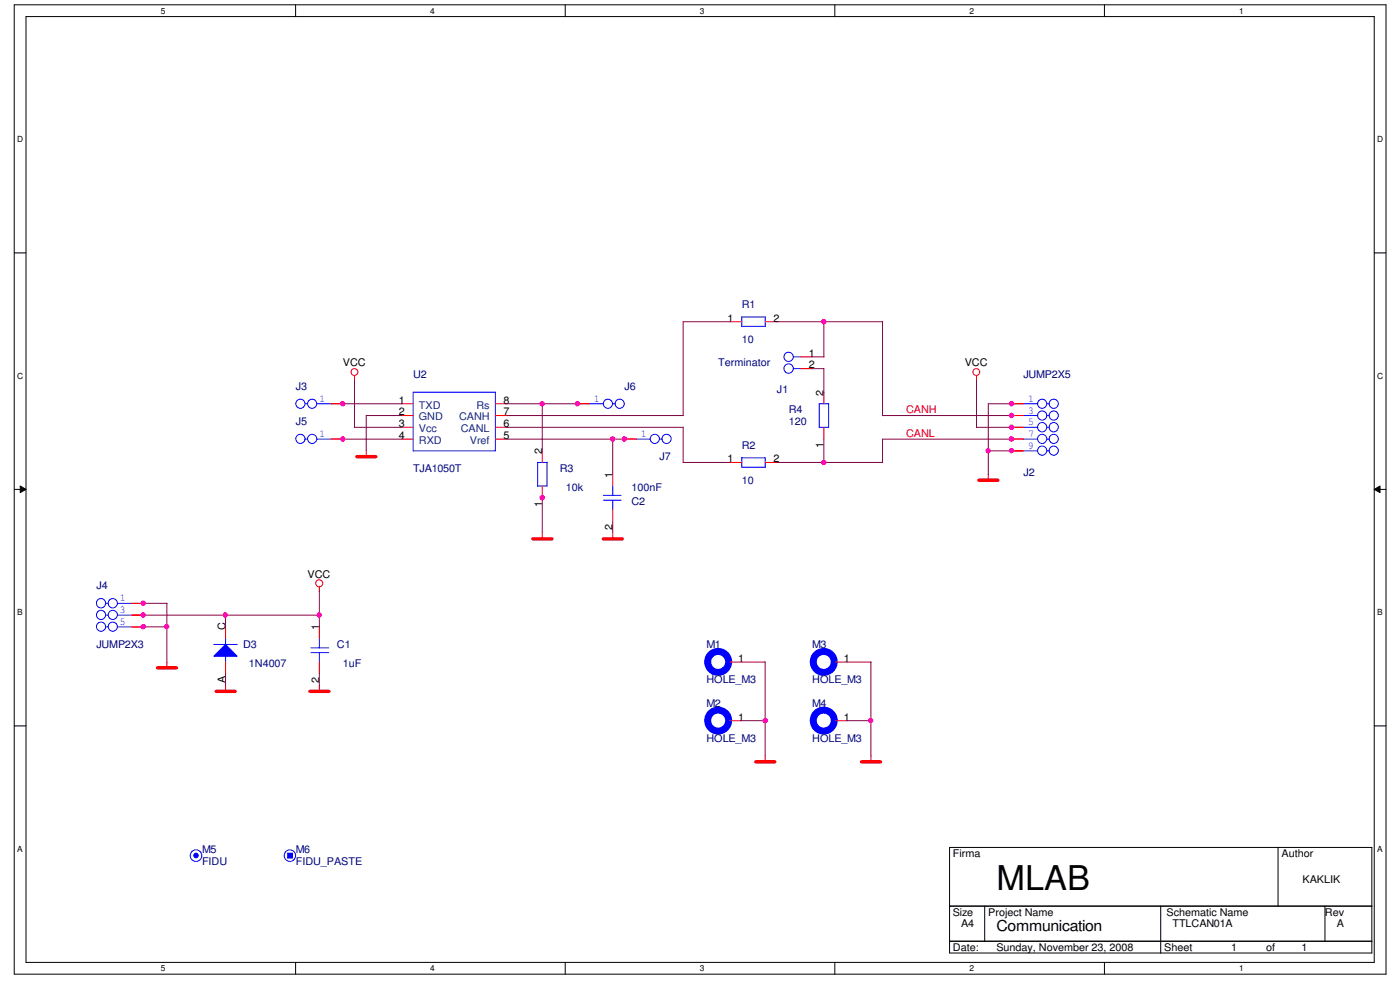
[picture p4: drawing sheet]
<svg xmlns="http://www.w3.org/2000/svg" width="297mm" height="210mm" viewBox="0 0 297 210" stroke-linecap="round" stroke-linejoin="round" font-family="sans-serif">
<path d="M3 1h291v205.6h-291zM5.5 3.5h286v200.6h-286z" fill="none" stroke="#000" stroke-width=".21"/>
<g fill="#fff">
<path d="M34.1 1.3h1v2h-1z"/>
<path d="M34.1 204.4h1v2h-1z"/>
</g>
<path d="M62.7 1v2.5M62.7 204.1v2.5" fill="none" stroke="#000" stroke-width=".21"/>
<g fill="#fff">
<path d="M91.3 1.3h1v2h-1z"/>
<path d="M91.3 204.4h1v2h-1z"/>
</g>
<path d="M119.9 1v2.5M119.9 204.1v2.5" fill="none" stroke="#000" stroke-width=".21"/>
<g fill="#fff">
<path d="M148.5 1.3h1v2h-1z"/>
<path d="M148.5 204.4h1v2h-1z"/>
</g>
<path d="M177.1 1v2.5M177.1 204.1v2.5" fill="none" stroke="#000" stroke-width=".21"/>
<g fill="#fff">
<path d="M205.7 1.3h1v2h-1z"/>
<path d="M205.7 204.4h1v2h-1z"/>
</g>
<path d="M234.3 1v2.5M234.3 204.1v2.5" fill="none" stroke="#000" stroke-width=".21"/>
<g fill="#fff">
<path d="M262.9 1.3h.9v2h-.9z"/>
<path d="M262.9 204.4h.9v2h-.9z"/>
<path d="M3.7 28.6h1.2v2h-1.2z"/>
<path d="M292.2 28.6h1.2v2h-1.2z"/>
<path d="M3.7 78.7h1.2v2h-1.2z"/>
<path d="M292.2 78.7h1.2v2h-1.2z"/>
</g>
<path d="M3 53.6h2.5M291.5 53.6h2.5" fill="none" stroke="#000" stroke-width=".21"/>
<g fill="#fff">
<path d="M3.7 128.9h1.1v2h-1.1z"/>
<path d="M292.2 128.9h1.1v2h-1.1z"/>
</g>
<path d="M3 103.8h2.5M4.3 103.1l1.2 .7-1.2 .7zM291.5 103.8l1.3-.7v1.4zM291.5 103.8h2.5" fill="none" stroke="#000" stroke-width=".21"/>
<path d="M4.3 103.1l1.2 .7-1.2 .7zM291.5 103.8l1.3-.7v1.4z" fill="#000"/>
<g fill="#fff">
<path d="M3.7 179h1.1v2h-1.1z"/>
<path d="M292.2 179h1.1v2h-1.1z"/>
</g>
<path d="M3 154h2.5M291.5 154h2.5M201.4 179.8h89.6v22.4h-89.6zM271.1 179.8v12.4M201.4 192.2h89.6M201.4 199.7h89.6M208.9 192.2v7.5M246.2 192.2v10M281.1 192.2v7.5" fill="none" stroke="#000" stroke-width=".21"/>
<g fill="none" stroke="#f00" stroke-width=".21">
<path d="M75.2 79.6v1.1M207.2 79.6v1.1M70.2 85.6h2.5M77.7 95.6v1.3M115 113v1.4M130 113v1.4M209.7 100.6v1.3M67.7 124.5v1M67.7 133v2.4M35.4 140.4v1.3M47.9 145.4v1.3M67.7 140.4v2.5"/>
<path d="M67.7 145.4v1.3M162.3 160.3v1.3M184.8 160.3v1.3"/>
<circle cx="75.2" cy="78.9" r=".72"/>
<circle cx="207.1" cy="78.9" r=".72"/>
<circle cx="67.7" cy="123.7" r=".75"/>
</g>
<path d="M75.7 96.9h4M113 114.3h4.1M128 114.3h4M207.7 101.9h4M33.4 141.7h4M45.9 146.7h4M65.8 146.7h4M160.3 161.6h4.1M182.8 161.6h4" fill="none" stroke="#f00" stroke-width=".72"/>
<g fill="none" stroke="#00f" stroke-width=".21">
<path d="M64.7 85.6h.6M67.2 85.6h3M66 137.4h3.7M66 138.4h3.7M67.7 135.4v2.1M67.7 138.4v2.1"/>
<circle cx="63.7" cy="85.6" r=".97"/>
<circle cx="66.2" cy="85.6" r=".97"/>
</g>
<circle cx="41.6" cy="181.5" r=".48" fill="#00f"/>
<g fill="none" stroke="#00f" stroke-width=".21">
<path d="M64.7 93.1h.6M67.2 93.1h3"/>
<circle cx="63.7" cy="93.1" r=".97"/>
<circle cx="66.2" cy="93.1" r=".97"/>
<circle cx="41.6" cy="181.5" r=".48"/>
<circle cx="41.6" cy="181.5" r="1.23"/>
<circle cx="61.5" cy="181.5" r="1.22"/>
</g>
<path d="M70.2 93.1h2.5" fill="none" stroke="#f00" stroke-width=".21"/>
<path d="M61 181h1v1h-1z" fill-rule="evenodd" fill="#00f"/>
<g fill="none" stroke="#00f" stroke-width=".21">
<path d="M125 85.6h3M130 85.6h.5M45.4 136.7h4.9M47.9 135.4v1.3M61 181h1v1h-1z"/>
<circle cx="129" cy="85.6" r=".97"/>
<circle cx="131.5" cy="85.6" r=".97"/>
</g>
<path d="M122.5 85.6h2.5" fill="none" stroke="#f00" stroke-width=".21"/>
<path d="M45.4 139.2l2.5-2.5 2.4 2.5z" fill="#00f"/>
<g fill="none" stroke="#00f" stroke-width=".21">
<path d="M157.3 67.2h5M157.4 67.2v2h5M162.3 67.2v2M168.3 75.7h1.6M168.3 78.2h1.6M87.6 83.2h17.5v12.4h-17.5zM114 98.1h2.1M114.1 98.1v5M116.1 98.1v5h-2.1M135 93.1h3M139.9 93.1h.6M157.3 97.1h5"/>
<path d="M157.4 97.1v2h5M162.3 97.1v2M173.8 85.6h2M173.8 85.6v5.1M175.8 85.6v5h-2M217.1 93.1h3.1M217.1 95.6h3.1M217.1 90.6h3.1M217.1 85.6h3.1M217.1 88.1h3.1M222.1 93.1h.5M222.1 95.6h.5"/>
<path d="M222.1 90.6h.5M222.1 85.6h.5M222.1 88.1h.5M128 105.1h3.8M128 106.1h3.8M130 103.1v2M130 106.1v2M22.4 128h.6M22.4 130.5h.6M22.4 133h.6M24.9 128h3M24.9 130.5h3"/>
<path d="M24.9 133h3M45.4 139.2l2.5-2.5 2.4 2.5zM47.9 139.2v1.2M154.6 140.4h.3M154.6 152.9h.3M177 140.4h.3M177 152.9h.3"/>
<circle cx="167.3" cy="78.2" r="1"/>
<circle cx="167.3" cy="75.7" r=".99"/>
<circle cx="138.9" cy="93.1" r=".97"/>
<circle cx="141.4" cy="93.1" r=".97"/>
<circle cx="221.1" cy="90.6" r=".98"/>
<circle cx="221.1" cy="88.1" r=".97"/>
<circle cx="221.1" cy="85.6" r=".97"/>
<circle cx="221.1" cy="93.1" r=".97"/>
<circle cx="221.1" cy="95.6" r=".97"/>
<circle cx="223.5" cy="90.6" r=".98"/>
<circle cx="223.5" cy="88.1" r=".97"/>
<circle cx="223.5" cy="93.1" r=".97"/>
<circle cx="223.5" cy="85.6" r=".97"/>
<circle cx="223.5" cy="95.6" r=".97"/>
<circle cx="21.4" cy="128" r=".98"/>
<circle cx="21.4" cy="130.4" r=".97"/>
<circle cx="21.4" cy="132.9" r=".97"/>
<circle cx="23.9" cy="128" r=".98"/>
<circle cx="23.9" cy="132.9" r=".97"/>
<circle cx="23.9" cy="130.4" r=".97"/>
</g>
<g fill="none" stroke="#f00" stroke-width=".21">
<path d="M154.9 68.2h2.5M162.3 68.2h2.5M169.8 75.7h2.5M169.8 78.2h2.5M85.2 93.1h2.4M85.2 85.6h2.4M85.2 88.1h2.4M85.2 90.6h2.4M105.1 93.1h2.5M105.1 85.6h2.5M105.1 88.1h2.5M105.1 90.6h2.5"/>
<path d="M115 95.6v2.5M132.5 93.1h2.5M154.9 98.1h2.5M162.3 98.1h2.5M174.8 83.2v2.4M174.8 90.6v2.5M214.6 93.1h2.5M214.6 85.6h2.5M214.6 88.1h2.5M214.6 90.6h2.5M214.6 95.6h2.5M115 103.1v2.5"/>
<path d="M130 100.6v2.5M130 108.1v2.4M27.9 128h2.5M27.9 130.5h2.5M27.9 133h2.5M47.9 133v2.4M47.9 140.4v2.5M154.9 140.4h2.5M154.9 152.9h2.5M177.3 140.4h2.5M177.3 152.9h2.5"/>
</g>
<g fill="none" stroke="#00f" stroke-width="1.5">
<circle cx="152.4" cy="152.9" r="2.23"/>
<circle cx="152.4" cy="140.4" r="2.23"/>
<circle cx="174.7" cy="152.9" r="2.23"/>
<circle cx="174.7" cy="140.4" r="2.23"/>
</g>
<g fill="none" stroke="#800040" stroke-width=".21">
<path d="M144.9 68.2l.1 19.9h-37.4M144.9 68.2h10M164.8 68.2h22.5M172.3 78.2h2.5M172.3 75.7h2.5M174.8 68.2v7.5M174.8 78.2v5M187.2 68.2v20M72.7 93.1h12.5M72.7 85.6h12.5M75.2 90.6h10M75.2 80.7v10"/>
<path d="M85.2 88.1h-7.5v7.6M107.6 93.1h24.9M107.6 90.6h37.4M107.6 85.6h15M115 85.6v10.1M130 93.1v7.5M144.9 98.1h10M144.9 90.6v7.5M164.8 98.1h22.5M174.8 93.1v5M187.2 88.1h27.5M207.2 90.6h7.5"/>
<path d="M207.2 80.7v10M209.7 95.6h5M214.7 93.1h-27.5v5M214.7 85.6h-5v15M115 105.5v7.5M115 105.6h.3M130 110.5v2.5M30.4 130.5h37.4M30.4 128h5v12.5M30.4 133h5M47.9 130.5v2.5M67.7 125.4v7.6"/>
<path d="M47.9 142.9v2.5M67.7 142.9v2.5M157.3 140.4h5M157.4 152.9h5M162.3 140.4v19.9M179.8 140.4h5M179.8 152.9h5M184.8 140.4v20"/>
</g>
<circle cx="214.6" cy="93.1" r=".49" fill="#f0f"/>
<circle cx="214.6" cy="93.1" r=".49" fill="none" stroke="#f0f" stroke-width=".21"/>
<circle cx="214.6" cy="88.1" r=".49" fill="#f0f"/>
<circle cx="214.6" cy="88.1" r=".49" fill="none" stroke="#f0f" stroke-width=".21"/>
<circle cx="174.8" cy="98.1" r=".47" fill="#f0f"/>
<circle cx="174.8" cy="98.1" r=".47" fill="none" stroke="#f0f" stroke-width=".21"/>
<circle cx="30.4" cy="130.5" r=".49" fill="#f0f"/>
<circle cx="30.4" cy="130.5" r=".49" fill="none" stroke="#f0f" stroke-width=".21"/>
<circle cx="47.8" cy="130.5" r=".48" fill="#f0f"/>
<circle cx="47.8" cy="130.5" r=".48" fill="none" stroke="#f0f" stroke-width=".21"/>
<circle cx="30.4" cy="128" r=".49" fill="#f0f"/>
<circle cx="30.4" cy="128" r=".49" fill="none" stroke="#f0f" stroke-width=".21"/>
<circle cx="35.4" cy="132.9" r=".47" fill="#f0f"/>
<circle cx="35.4" cy="132.9" r=".47" fill="none" stroke="#f0f" stroke-width=".21"/>
<circle cx="30.4" cy="132.9" r=".48" fill="#f0f"/>
<circle cx="30.4" cy="132.9" r=".48" fill="none" stroke="#f0f" stroke-width=".21"/>
<circle cx="67.7" cy="130.5" r=".49" fill="#f0f"/>
<circle cx="67.7" cy="130.5" r=".49" fill="none" stroke="#f0f" stroke-width=".21"/>
<circle cx="214.6" cy="85.6" r=".48" fill="#f0f"/>
<circle cx="214.6" cy="85.6" r=".48" fill="none" stroke="#f0f" stroke-width=".21"/>
<circle cx="209.6" cy="95.6" r=".47" fill="#f0f"/>
<circle cx="209.6" cy="95.6" r=".47" fill="none" stroke="#f0f" stroke-width=".21"/>
<circle cx="214.6" cy="95.6" r=".48" fill="#f0f"/>
<circle cx="214.6" cy="95.6" r=".48" fill="none" stroke="#f0f" stroke-width=".21"/>
<circle cx="214.6" cy="90.6" r=".49" fill="#f0f"/>
<circle cx="214.6" cy="90.6" r=".49" fill="none" stroke="#f0f" stroke-width=".21"/>
<circle cx="162.3" cy="152.9" r=".48" fill="#f0f"/>
<circle cx="162.3" cy="152.9" r=".48" fill="none" stroke="#f0f" stroke-width=".21"/>
<circle cx="184.7" cy="152.9" r=".48" fill="#f0f"/>
<circle cx="184.7" cy="152.9" r=".48" fill="none" stroke="#f0f" stroke-width=".21"/>
<circle cx="174.8" cy="68.2" r=".48" fill="#f0f"/>
<circle cx="174.8" cy="68.2" r=".48" fill="none" stroke="#f0f" stroke-width=".21"/>
<circle cx="72.7" cy="85.6" r=".47" fill="#f0f"/>
<circle cx="72.7" cy="85.6" r=".47" fill="none" stroke="#f0f" stroke-width=".21"/>
<circle cx="72.7" cy="93.1" r=".48" fill="#f0f"/>
<circle cx="72.7" cy="93.1" r=".48" fill="none" stroke="#f0f" stroke-width=".21"/>
<circle cx="115" cy="85.6" r=".48" fill="#f0f"/>
<circle cx="115" cy="85.6" r=".48" fill="none" stroke="#f0f" stroke-width=".21"/>
<circle cx="122.5" cy="85.6" r=".47" fill="#f0f"/>
<circle cx="122.5" cy="85.6" r=".47" fill="none" stroke="#f0f" stroke-width=".21"/>
<circle cx="115" cy="105.6" r=".49" fill="#f0f"/>
<circle cx="115" cy="105.6" r=".49" fill="none" stroke="#f0f" stroke-width=".21"/>
<circle cx="130" cy="93.1" r=".49" fill="#f0f"/>
<circle cx="130" cy="93.1" r=".49" fill="none" stroke="#f0f" stroke-width=".21"/>
<circle cx="132.5" cy="93.1" r=".49" fill="#f0f"/>
<circle cx="132.5" cy="93.1" r=".49" fill="none" stroke="#f0f" stroke-width=".21"/>
<text font-size="7.2" x="211.4" y="188.7">MLAB</text>
<text font-size="3.2" x="211.4" y="197.6">Communication</text>
<g font-size="2.2" fill="#000080">
<text x="157.4" y="65.3">R1</text>
<text x="152.4" y="77.7">Terminator</text>
<text x="157.4" y="72.8">10</text>
<text x="62.8" y="82.7">J3</text>
<text x="87.6" y="80.2">U2</text>
<text x="132.5" y="82.7">J6</text>
<text x="164.8" y="83.4">J1</text>
<text x="217.1" y="80.2">JUMP2X5</text>
<text x="167.3" y="87.7">R4</text>
<text x="62.8" y="90.2">J5</text>
<text x="157.4" y="95.2">R2</text>
<text x="167.3" y="90.2">120</text>
<text x="87.6" y="100.1">TJA1050T</text>
<text x="118.8" y="100.1">R3</text>
<text x="139.9" y="97.7">J7</text>
<text x="217.1" y="100.9">J2</text>
<text x="120" y="104.1">10k</text>
<text x="134" y="107.1">C2</text>
<text x="134" y="104.1">100nF</text>
<text x="157.4" y="102.6">10</text>
<text x="20.5" y="125">J4</text>
<text x="20.5" y="137.5">JUMP2X3</text>
<text x="51.6" y="137.5">D3</text>
<text x="71.5" y="137.5">C1</text>
<text x="149.9" y="137.5">M1</text>
<text x="172.3" y="137.5">M3</text>
<text x="52.8" y="141.4">1N4007</text>
<text x="72.7" y="141.4">1uF</text>
<text x="149.9" y="145">HOLE_M3</text>
<text x="149.9" y="149.9">M2</text>
<text x="172.3" y="145">HOLE_M3</text>
<text x="172.3" y="149.9">M4</text>
<text x="149.9" y="157.4">HOLE_M3</text>
<text x="172.3" y="157.4">HOLE_M3</text>
<text x="42.9" y="181">M5</text>
<text x="42.9" y="183.5">FIDU</text>
<text x="62.8" y="181">M6</text>
<text x="62.8" y="183.5">FIDU_PASTE</text>
</g>
<g font-size="2.2">
<text x="154.4" y="68.2">1</text>
<text x="164.1" y="68.2">2</text>
<text x="72.7" y="77.7">VCC</text>
<text x="171.6" y="75.7">1</text>
<text x="204.7" y="77.7">VCC</text>
<text x="171.6" y="78.2">2</text>
<text x="174.7" y="83.9" transform="rotate(-90 174.7 83.9)">2</text>
<text x="84.6" y="85.6">1</text>
<text x="84.6" y="88.1">2</text>
<text x="106.8" y="85.6">8</text>
<text x="106.8" y="88.1">7</text>
<text x="84.6" y="93.1">4</text>
<text x="84.6" y="90.6">3</text>
<text x="106.8" y="93.1">5</text>
<text x="106.8" y="90.6">6</text>
<text x="174.7" y="95" transform="rotate(-90 174.7 95)">1</text>
<text x="115" y="96.4" transform="rotate(-90 115 96.4)">2</text>
<text x="129.9" y="101.4" transform="rotate(-90 129.9 101.4)">1</text>
<text x="154.4" y="98.1">1</text>
<text x="164.1" y="98.1">2</text>
<text x="115" y="107.5" transform="rotate(-90 115 107.5)">1</text>
<text x="129.9" y="112.4" transform="rotate(-90 129.9 112.4)">2</text>
<text x="65.3" y="122.6">VCC</text>
<text x="47.8" y="133.7" transform="rotate(-90 47.8 133.7)">C</text>
<text x="67.7" y="133.7" transform="rotate(-90 67.7 133.7)">1</text>
<text x="156.6" y="140.4">1</text>
<text x="179" y="140.4">1</text>
<text x="47.8" y="144.8" transform="rotate(-90 47.8 144.8)">A</text>
<text x="67.7" y="144.8" transform="rotate(-90 67.7 144.8)">2</text>
<text x="156.6" y="152.8">1</text>
<text x="179" y="152.8">1</text>
<text x="202.2" y="181.8">Firma</text>
<text x="271.9" y="181.8">Author</text>
<text x="276.3" y="187.3">KAKLIK</text>
<text x="202.2" y="194.2">Size</text>
<text x="203.9" y="196.7">A4</text>
<text x="209.7" y="194.2">Project Name</text>
<text x="247.5" y="194.2">Schematic Name</text>
<text x="248.7" y="196.7">TTLCAN01A</text>
<text x="281.1" y="194.2">Rev</text>
<text x="283.6" y="196.7">A</text>
<text x="202.2" y="201.7">Date:</text>
<text x="211.4" y="201.7">Sunday, November 23, 2008</text>
<text x="247" y="201.7">Sheet</text>
<text x="261.2" y="201.7">1</text>
<text x="268.6" y="201.7">of</text>
<text x="276.1" y="201.7">1</text>
</g>
<g font-size="2.2" fill="#00f">
<text x="67.7" y="85.2">1</text>
<text x="126" y="85.2">1</text>
<text x="218.1" y="85.2">1</text>
<text x="218.1" y="87.7">3</text>
<text x="67.7" y="92.7">1</text>
<text x="136" y="92.7">1</text>
<text x="218.1" y="90.2">5</text>
<text x="218.1" y="92.7">7</text>
<text x="218.1" y="95.2">9</text>
<text x="25.4" y="127.6">1</text>
<text x="25.4" y="130.1">3</text>
<text x="25.4" y="132.6">5</text>
</g>
<g font-size="2.2" fill="#004080">
<text x="88.9" y="86.7">TXD</text>
<text x="88.9" y="89.2">GND</text>
<text x="97.4" y="89.2">CANH</text>
<text x="101.1" y="86.7">Rs</text>
<text x="88.9" y="94.2">RXD</text>
<text x="88.9" y="91.7">Vcc</text>
<text x="97.8" y="91.7">CANL</text>
<text x="99.7" y="94.2">Vref</text>
</g>
<g font-size="2.2" fill="#f00">
<text x="192.2" y="87.7">CANH</text>
<text x="192.2" y="92.7">CANL</text>
</g>
<g font-size="1.8">
<text x="34.1" y="2.9">5</text>
<text x="91.3" y="2.9">4</text>
<text x="148.5" y="2.9">3</text>
<text x="205.7" y="2.9">2</text>
<text x="262.9" y="2.9">1</text>
<text x="3.7" y="30.2">D</text>
<text x="292.2" y="30.2">D</text>
<text x="3.7" y="80.3">C</text>
<text x="292.2" y="80.3">C</text>
<text x="3.7" y="130.5">B</text>
<text x="292.2" y="130.5">B</text>
<text x="3.7" y="180.6">A</text>
<text x="292.2" y="180.6">A</text>
<text x="34.1" y="206.1">5</text>
<text x="91.3" y="206.1">4</text>
<text x="148.5" y="206.1">3</text>
<text x="205.7" y="206.1">2</text>
<text x="262.9" y="206.1">1</text>
</g>
</svg>
